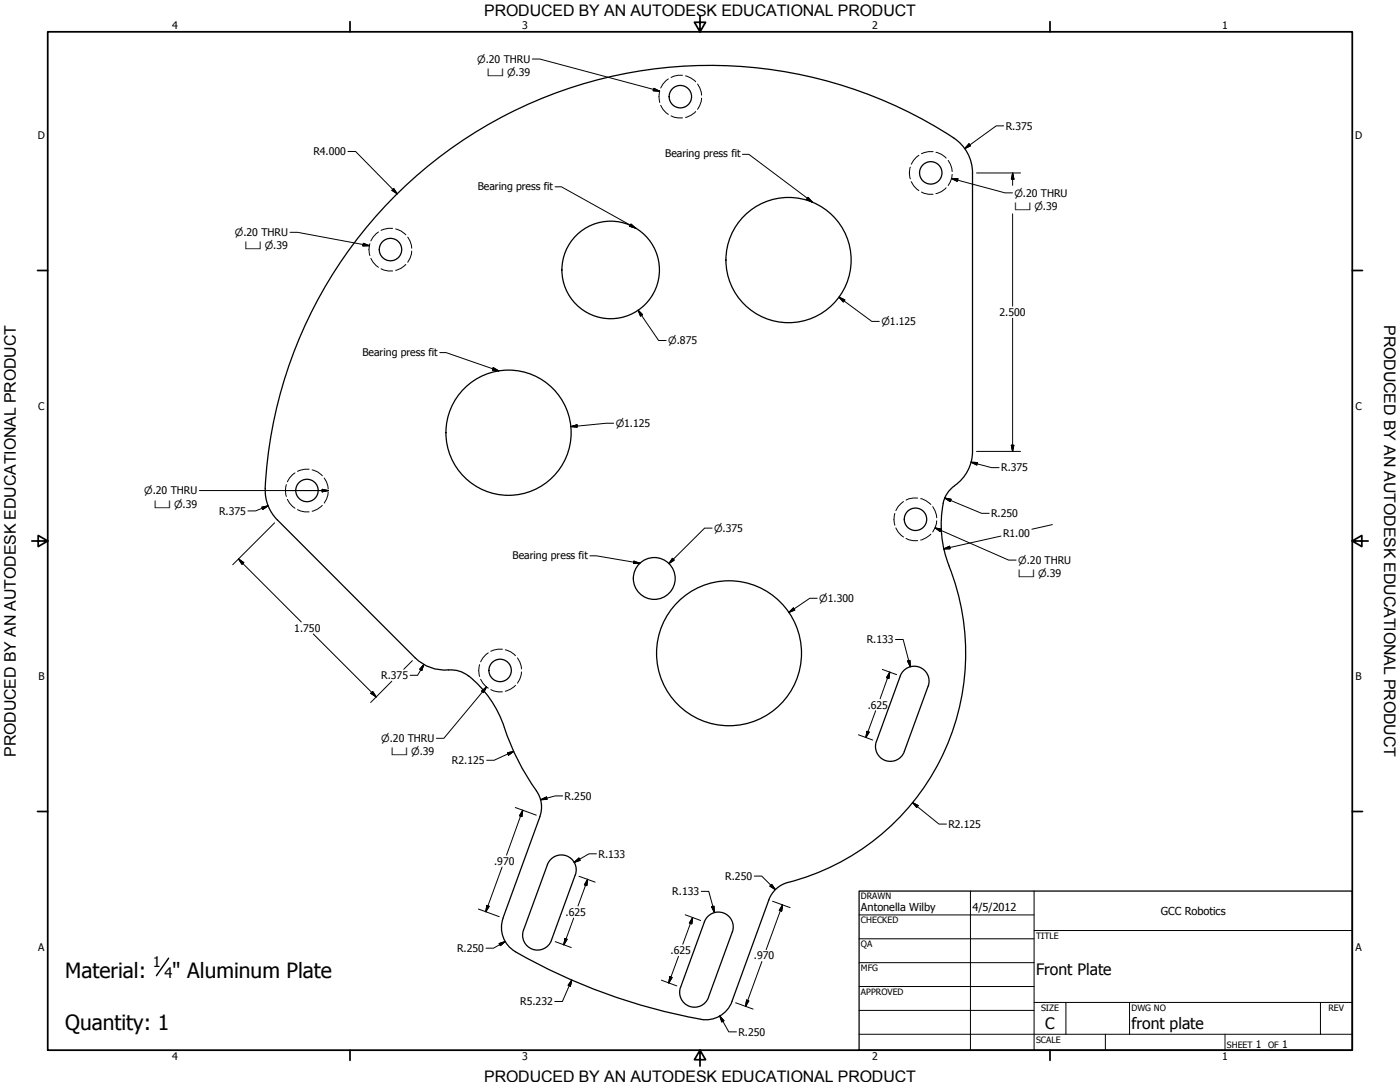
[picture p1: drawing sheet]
<svg xmlns="http://www.w3.org/2000/svg" width="559mm" height="432mm" viewBox="0 0 559 432" stroke-linecap="round" stroke-linejoin="round" font-family="sans-serif">
<!-- layer: Hidden (ANSI) -->
<g fill="none" stroke="#000" stroke-width=".4">
<path d="M263.3 36.3a8.6 8.6 0 0 0 0 4.6M266.8 31.5l-2.2 2-.9 1.6M272.4 30h-1.8l-2.8 .9M273.6 30.3a8.2 8.2 0 0 1 4.1 2.3M278.4 33.5l.9 1.6 .7 2.9M280 39.2l-.7 2.8-.9 1.6M263.7 42l.9 1.6 2.2 2.1M267.8 46.2l2.8 .9h1.8M277.7 44.5a8.2 8.2 0 0 1-4.1 2.4M363.3 66.7a7.4 7.4 0 0 0 0 4.7M363.7 72.5l.9 1.5 2.2 2.1M366.8 62l-2.2 2-.9 1.5"/>
<path d="M367.8 76.6l2.8 .9h1.8M372.4 60.5h-1.8l-2.8 .8M373.6 60.8a7.1 7.1 0 0 1 4 2.3M377.6 74.9a7.1 7.1 0 0 1-4 2.4M378.5 64l.8 1.5 .7 3M380 69.6l-.7 2.9-.8 1.5M147.6 97.3a7.4 7.4 0 0 0 0 4.7M151.1 92.6l-2.2 2-.9 1.5M156.7 91.1h-1.8l-2.8 .8M157.9 91.4a7.7 7.7 0 0 1 4.1 2.3M162.8 94.6l.8 1.5 .7 3M148 103.1l.9 1.5 2.2 2.1"/>
<path d="M152.1 107.3l2.8 .8h1.8M162 105.5a7.7 7.7 0 0 1-4.1 2.4M164.3 100.2l-.7 2.9-.8 1.5M114.3 193.4a7.4 7.4 0 0 0 0 4.7M114.7 199.3l.9 1.5 2.1 2M117.7 188.7l-2.1 2.1-.9 1.5M123.4 187.3h-1.8l-2.9 .8M124.6 187.5a7.1 7.1 0 0 1 4.1 2.4M129.4 190.8l.9 1.5 .7 2.8M131 196.3l-.7 3-.9 1.5M366.3 198.8h-1.8l-2.9 .8M367.5 199a8.2 8.2 0 0 1 4 2.3"/>
<path d="M118.7 203.4l2.9 .9h1.8M128.7 201.7a8.2 8.2 0 0 1-4.1 2.3M357.2 204.9a7.4 7.4 0 0 0 0 4.7M357.6 210.7l.9 1.6 2.1 2M360.6 200.2l-2.1 2-.9 1.6M361.6 214.9l2.9 .9h1.8M371.5 213.2a9 9 0 0 1-4 2.3M372.3 202.2l.9 1.6 .7 2.8M373.9 207.8l-.7 2.9-.9 1.6M200.5 259.1h-1.7l-2.9 .8M201.7 259.3a7.1 7.1 0 0 1 4 2.4M191.5 265.2a7.4 7.4 0 0 0 0 4.7"/>
<path d="M191.8 271.1l.9 1.5 2.2 2M194.9 260.5l-2.2 2.1-.9 1.5M195.9 275.2l2.9 .9h1.7M205.7 273.5a8.2 8.2 0 0 1-4 2.3M206.6 262.6l.9 1.5 .7 2.9M208.2 268.2l-.7 2.9-.9 1.5"/>
</g>
<!-- layer: Visible (ANSI) -->
<g fill="none" stroke="#000" stroke-width=".51">
<path d="M380.6 55a16.7 16.7 0 0 1 7.6 14M380.7 55a177.6 177.6 0 0 0-274.8 142.2 16.6 16.6 0 0 0 4.8 10.3l55 55a16.7 16.7 0 0 0 13.3 4.8M388.2 69v111.1a16.7 16.7 0 0 1-7.2 13.7M381 193.9a12.1 12.1 0 0 0-5 10.1 47.1 47.1 0 0 0 4 25 94.7 94.7 0 0 1-67.3 123.8 11.1 11.1 0 0 0-5.8 6.3M179 267.4a11.1 11.1 0 0 1 8 2.4M187.1 269.7a44.5 44.5 0 0 1 14.2 20.6M359.3 269.8a5.9 5.9 0 0 1 7.6-3.6 5.9 5.9 0 0 1 3.6 7.6l-9.5 26.1a5.9 5.9 0 0 1-7.7 3.6 5.9 5.9 0 0 1-3.5-7.6M359.3 269.7l-9.5 26.2M201.3 290.4a103.9 103.9 0 0 0 13.8 26.9 11.1 11.1 0 0 1 .4 8.5M215.5 325.9l-14.7 40.4M306.9 359.1l-14.7 40.5a11.1 11.1 0 0 1-12.5 7.2M200.8 366.4a11.1 11.1 0 0 0 4.9 13.4"/>
<path d="M205.7 379.8a232.6 232.6 0 0 0 74 26.9M220.1 375.2l9.5-26a5.9 5.9 0 0 0-3.5-7.6 5.9 5.9 0 0 0-7.6 3.5l-9.5 26.1a5.9 5.9 0 0 0 3.5 7.6 5.9 5.9 0 0 0 7.6-3.5M281.2 367.9a5.9 5.9 0 0 1 7.5-3.6 5.9 5.9 0 0 1 3.6 7.6l-9.5 26.1a5.9 5.9 0 0 1-7.6 3.6 5.9 5.9 0 0 1-3.6-7.6M281.2 367.9l-9.5 26.1"/>
<circle cx="271.6" cy="38.6" r="4.5"/>
<circle cx="371.5" cy="69" r="4.5"/>
<circle cx="155.9" cy="99.6" r="4.5"/>
<circle cx="243.7" cy="107.7" r="19.5"/>
<circle cx="314.7" cy="103.8" r="25"/>
<circle cx="203" cy="172.7" r="25"/>
<circle cx="122.5" cy="195.7" r="4.5"/>
<circle cx="365.4" cy="207.2" r="4.5"/>
<circle cx="261.1" cy="230.9" r="8.4"/>
<circle cx="199.6" cy="267.6" r="4.5"/>
<circle cx="291" cy="260.7" r="28.9"/>
</g>
<!-- layer: Border (ANSI) -->
<g fill="none" stroke="#000" stroke-width=".7">
<path d="M19 12.7h520.8v406.4h-520.8zM139.7 8.6v4.1M279.4 6.3v6.4l-2.2-3.8h4.4l-2.2 3.8M419.1 8.6v4.1M15 107.9h4M539.8 107.9h4M12.7 215.9h6.3l-3.8-2.2v4.4l3.8-2.2M539.8 215.9l3.8 2.2v-4.4l-3.8 2.2h6.3M15 323.8h4M539.8 323.8h4M139.7 419.1v4.1M279.4 419.1l2.2 3.8h-4.4l2.2-3.8v6.3"/>
<path d="M419.1 419.1v4.1"/>
</g>
<!-- layer: Title (ANSI) -->
<g fill="none" stroke="#000" stroke-width=".4">
<path d="M387.3 355.6v63.5M412.7 355.6v63.5M342.9 365.1h69.8M342.9 374.6h69.8M412.7 371.3h127.1M342.9 384.2h69.8M342.9 393.7h69.8M342.9 412.7h196.9M342.9 403.2h69.8M412.7 400h127.1M425.4 400v12.7M441.2 412.7v6.4"/>
<path d="M450.8 400v12.7M488.9 412.7v6.4M527 400v12.7"/>
</g>
<path d="M342.9 355.6h196.9v63.5h-196.9z" fill="none" stroke="#000" stroke-width=".51"/>
<!-- layer: Symbol (ANSI) -->
<path d="M67.3 382.4l-4.9 7" fill="none" stroke="#000" stroke-width=".57"/>
<g fill="none" stroke="#000" stroke-width=".4">
<path d="M212.5 23.6h3l47.8 12.8M261 35.2l2.3 1.2-2.6-.2zM221.6 74.5h2.5l29.6 16.6M296.4 61.6h2.5l25.3 19M322.5 78.7l1.7 1.9-2.3-1zM379.8 71.2l2.5 .2-.2 1zM379.8 71.2l21.3 5.8h3M115.8 92.7h2.9l28.7 5.3M145 97.1l2.4 .9-2.6 .1zM251.8 89.4l1.9 1.7-2.4-.8zM175.5 140.7h2.6l21 7.3M196.8 146.7l2.3 1.3-2.6-.4z"/>
<path d="M79.6 195.8h49h-14.7M128.6 195.3l2.5 .5-2.5 .5zM128.6 195.8h2.5M373.3 210.7l2.4 .5-.4 1zM373.3 210.7l29.3 12.8h3M235.5 221.8h2.5l17.4 3M253 223.9l2.4 .9-2.5 .1zM192.2 275.8l2-1.7-1.2 2.3zM194.2 274.1l-17 20.5h-3"/>
</g>
<g fill="#000" stroke="#000" stroke-width=".4">
<path d="M260.7 36.2l2.6 .2zM261 35.2l2.3 1.2-2.6-.2zM321.9 79.6l2.3 1zM322.5 78.7l1.7 1.9-2.3-1zM379.8 71.2l2.5 .2zM379.8 71.2l2.5 .2-.2 1zM144.8 98.1l2.6-.1zM145 97.1l2.4 .9-2.6 .1zM251.3 90.3l2.4 .8zM251.8 89.4l1.9 1.7-2.4-.8zM196.5 147.6l2.6 .4zM196.8 146.7l2.3 1.3-2.6-.4z"/>
<path d="M128.6 196.3l2.5-.5zM128.6 195.3l2.5 .5-2.5 .5zM373.3 210.7l2.4 .5zM373.3 210.7l2.4 .5-.4 1zM252.9 224.9l2.5-.1zM253 223.9l2.4 .9-2.5 .1zM194.2 274.1l-1.2 2.3zM192.2 275.8l2-1.7-1.2 2.3z"/>
</g>
<!-- layer: Dimension (ANSI) -->
<g fill="none" stroke="#000" stroke-width=".4">
<path d="M386.8 57.4l.5 .8-2.2 1.1zM400.6 50.2h-3l-12.5 9.1M138.9 60.5h3l16.7 16.8M157.2 75.2l1.4 2.1-2.1-1.4zM389.8 69h17.6M404.2 69l.5 2.5h-1zM404.2 69v5M404.2 85.3v36.9M334.9 118.6l2.3 1.1-.6 .8zM334.9 118.6l13.1 9.7h3M254.7 123.8l1.8 1.8-.8 .6zM254.7 123.8l8.2 12.1h3"/>
<path d="M404.2 127v53.1M227.8 170.2l2.5-.7 .1 1zM244.9 168.9h-3l-14.1 1.3M403.7 177.7h1l-.5 2.4zM377.1 198.8l2.5 .5-.4 .9zM377.1 198.8l14.7 6.1h3M387.6 184.5l2.5 .1-.2 1zM387.6 184.5l8.2 2.1h3M389.8 180.1h17.6M104.5 202.4l2.5-.5-2.1 1.4zM107 201.9l-5 2h-3.1M109.6 208.7l-16.7 16.7"/>
<path d="M284.2 210.8h-3l-14.2 14.1M376.7 219.1l2.3-1.1 .2 1zM399.5 213.9l-22.8 5.2M420.1 209.4l-8.2 1.8M95.2 223.1l2.1 1.4-.7 .7zM95.2 223.1l25.1 25.1M268.4 222.8l.7 .7-2.1 1.4zM326.2 238.8h-3l-8.3 5.6M125 253l25.2 25.1M314.9 244.4l1.8-1.8 .5 .9zM357.4 255.2h3.1l2.8 10.9M148 276.7l.8-.7 1.4 2.1z"/>
<path d="M156.4 271.8l-8.4 8.6M164.6 263.7l-3.4 3.4M169.2 265.2l-.9 2.4-.8-.5zM169.2 265.2l-2.5 4.3h-3M352.2 267.1l5.7 2.1M355.2 268.2l-.4 2.6-1-.4zM355.2 268.2l-3.9 10.7M362.3 263.8l.9-.3 .1 2.6zM205 299.8l-7.8 3.6h-3M342.6 293.2l5.8 2.1M346 291.8l1 .4-1.4 2.1zM349.5 283.7l-3.9 10.6"/>
<path d="M202.6 300.4l2.4-.6-2.1 1.6zM215.8 319.2l2.3-1.1 .3 .9zM224.6 317.6h-3l-5.8 1.6M205.7 322.3l8.4 3M208.7 323.3l-.4 2.6-1-.3zM208.7 323.3l-6.5 17.9M364.2 320.3l2.3 1.2-.6 .8zM364.2 320.3l10.6 8.6h3M200.4 346l-6.5 17.9M229.2 344.2l1.9-1.7 .5 .8zM231.1 349.7l6.5 2.3M234.6 350.9l-.4 2.5-1-.3z"/>
<path d="M234.6 350.9l-3.9 10.7M238.1 340.7h-3l-5.9 3.5M279.9 355.7h3l2.3 8.5M301.1 349.6h2.9l5.5 5.4M308 352.9l1.5 2.1-2.2-1.4zM308.4 359.7l6.9 2.5M190.9 362.8l8.4 3M194.3 361.3l1 .4-1.4 2.2zM199.2 376.6l2.4-.9-1.9 1.7zM201.6 375.7l-4.6 2.7h-3M221.6 375.8l6.4 2.3M225.5 374.5l.9 .3-1.4 2.3z"/>
<path d="M229 366.4l-4 10.7M273.5 365.1l6.2 2.2M276.5 366.1l-.4 2.6-1-.3zM276.5 366.1l-4 10.7M284 361.9l1-.3 .2 2.6zM312.4 361.1l-.4 2.5-1-.3zM312.4 361.1l-6.6 17.9M228.2 391.1l-.6 2.5-.8-.4zM228.2 391.1l-3.7 8.6h-3.1M264 391.2l6.1 2.2M267.3 389.8l1 .3-1.3 2.2zM270.8 381.6l-3.8 10.7"/>
<path d="M298 399.1l.9 .3-1.3 2.2zM304.1 383.7l-6.5 17.9M287.3 405.4l1.6 2-.8 .5zM287.3 405.4l3.6 6.4h3M293.6 400.2l7 2.5"/>
</g>
<g fill="#000" stroke="#000" stroke-width=".4">
<path d="M386.8 57.4l-1.7 1.9zM386.8 57.4l.5 .8-2.2 1.1zM156.5 75.9l2.1 1.4zM157.2 75.2l1.4 2.1-2.1-1.4zM404.2 69l.5 2.5zM404.2 69l.5 2.5h-1zM334.9 118.6l2.3 1.1zM334.9 118.6l2.3 1.1-.6 .8zM254.7 123.8l1.8 1.8zM254.7 123.8l1.8 1.8-.8 .6zM227.8 170.2l2.5-.7zM227.8 170.2l2.5-.7 .1 1z"/>
<path d="M403.7 177.7l.5 2.4zM403.7 177.7h1l-.5 2.4zM377.1 198.8l2.5 .5zM377.1 198.8l2.5 .5-.4 .9zM387.6 184.5l2.5 .1zM387.6 184.5l2.5 .1-.2 1zM104.9 203.3l2.1-1.4zM104.5 202.4l2.5-.5-2.1 1.4zM376.7 219.1l2.3-1.1zM376.7 219.1l2.3-1.1 .2 1zM95.2 223.1l2.1 1.4zM95.2 223.1l2.1 1.4-.7 .7z"/>
<path d="M268.4 222.8l-1.4 2.1zM268.4 222.8l.7 .7-2.1 1.4zM316.7 242.6l-1.8 1.8zM314.9 244.4l1.8-1.8 .5 .9zM148 276.7l2.2 1.4zM148 276.7l.8-.7 1.4 2.1zM169.2 265.2l-.9 2.4zM169.2 265.2l-.9 2.4-.8-.5zM355.2 268.2l-.4 2.6zM355.2 268.2l-.4 2.6-1-.4zM362.3 263.8l1 2.3zM362.3 263.8l.9-.3 .1 2.6z"/>
<path d="M346 291.8l-.4 2.5zM346 291.8l1 .4-1.4 2.1zM202.9 301.4l2.1-1.6zM202.6 300.4l2.4-.6-2.1 1.6zM215.8 319.2l2.3-1.1zM215.8 319.2l2.3-1.1 .3 .9zM208.7 323.3l-.4 2.6zM208.7 323.3l-.4 2.6-1-.3zM364.2 320.3l2.3 1.2zM364.2 320.3l2.3 1.2-.6 .8zM229.2 344.2l1.9-1.7zM229.2 344.2l1.9-1.7 .5 .8z"/>
<path d="M234.6 350.9l-.4 2.5zM234.6 350.9l-.4 2.5-1-.3zM307.3 353.6l2.2 1.4zM308 352.9l1.5 2.1-2.2-1.4zM194.3 361.3l-.4 2.6zM194.3 361.3l1 .4-1.4 2.2zM199.7 377.4l1.9-1.7zM199.2 376.6l2.4-.9-1.9 1.7zM225.5 374.5l-.5 2.6zM225.5 374.5l.9 .3-1.4 2.3zM276.5 366.1l-.4 2.6zM276.5 366.1l-.4 2.6-1-.3z"/>
<path d="M284 361.9l1.2 2.3zM284 361.9l1-.3 .2 2.6zM312.4 361.1l-.4 2.5zM312.4 361.1l-.4 2.5-1-.3zM228.2 391.1l-.6 2.5zM228.2 391.1l-.6 2.5-.8-.4zM267.3 389.8l-.3 2.5zM267.3 389.8l1 .3-1.3 2.2zM298 399.1l-.4 2.5zM298 399.1l.9 .3-1.3 2.2zM287.3 405.4l1.6 2zM287.3 405.4l1.6 2-.8 .5z"/>
</g>
<g font-size="8.4">
<text x="26" y="390.2">Material:</text>
<text x="68.8" y="390.2">&quot; Aluminum Plate</text>
<text x="26" y="411">Quantity: 1</text>
</g>
<g font-size="6.4">
<text x="552.4" y="129.8" transform="rotate(90 552.4 129.8)">PRODUCED BY AN AUTODESK EDUCATIONAL PRODUCT</text>
<text x="6.3" y="302" transform="rotate(-90 6.3 302)">PRODUCED BY AN AUTODESK EDUCATIONAL PRODUCT</text>
</g>
<g font-size="6.3">
<text x="193.3" y="6.3">PRODUCED BY AN AUTODESK EDUCATIONAL PRODUCT</text>
<text x="413.5" y="389.1">Front Plate</text>
<text x="417.2" y="410.6">C</text>
<text x="451.6" y="410.7">front plate</text>
<text x="193.3" y="431.8">PRODUCED BY AN AUTODESK EDUCATIONAL PRODUCT</text>
</g>
<g font-size="5.8">
<text x="61" y="385.9">1</text>
<text x="65.6" y="390.2">4</text>
</g>
<g font-size="4.4">
<text x="343.7" y="363.5">Antonella Wilby</text>
<text x="388.1" y="363.7">4/5/2012</text>
<text x="463.4" y="365.1">GCC Robotics</text>
</g>
<g font-size="4.2">
<text x="68.7" y="11.7">4</text>
<text x="208.4" y="11.7">3</text>
<text x="348.1" y="11.7">2</text>
<text x="487.8" y="11.7">1</text>
<text x="401.4" y="51.8">R.375</text>
<text x="15.1" y="55.5">D</text>
<text x="540.9" y="55.5">D</text>
<text x="125.1" y="62">R4.000</text>
<text x="265.5" y="62.8">Bearing press fit</text>
<text x="190.7" y="75.8">Bearing press fit</text>
<text x="399" y="126.1">2.500</text>
<text x="144.7" y="141.9">Bearing press fit</text>
<text x="15.2" y="163.4">C</text>
<text x="541" y="163.4">C</text>
<text x="399.6" y="188.2">R.375</text>
<text x="87.4" y="205.4">R.375</text>
<text x="395.6" y="206.4">R.250</text>
<text x="400.4" y="214.1">R1.00</text>
<text x="204.6" y="222.9">Bearing press fit</text>
<text x="117.5" y="252.1">1.750</text>
<text x="345.9" y="256.7">R.133</text>
<text x="15.3" y="271.4">B</text>
<text x="152.1" y="271">R.375</text>
<text x="541.1" y="271.4">B</text>
<text x="346.3" y="282.8">.625</text>
<text x="180.4" y="304.9">R2.125</text>
<text x="225.4" y="319.2">R.250</text>
<text x="378.5" y="330.4">R2.125</text>
<text x="197.2" y="345.1">.970</text>
<text x="238.9" y="342.3">R.133</text>
<text x="289.5" y="351.2">R.250</text>
<text x="268.4" y="357.3">R.133</text>
<text x="225.7" y="365.5">.625</text>
<text x="15.2" y="379.3">A</text>
<text x="182.4" y="379.9">R.250</text>
<text x="267.7" y="380.7">.625</text>
<text x="300.9" y="382.8">.970</text>
<text x="541" y="379.3">A</text>
<text x="207.6" y="401.2">R5.232</text>
<text x="294.7" y="413.3">R.250</text>
<text x="501.3" y="418.3">1</text>
<text x="511.8" y="418.3">1</text>
<text x="68.7" y="423.2">4</text>
<text x="208.4" y="423.2">3</text>
<text x="348.1" y="423.2">2</text>
<text x="487.8" y="423.2">1</text>
</g>
<g font-size="4">
<text x="190.5" y="25.1">⌀.20 THRU</text>
<text x="194.5" y="30.4">⌴ ⌀.39</text>
<text x="404.9" y="78.5">⌀.20 THRU</text>
<text x="404.9" y="83.8">⌴ ⌀.39</text>
<text x="93.7" y="94.2">⌀.20 THRU</text>
<text x="97.7" y="99.6">⌴ ⌀.39</text>
<text x="351.8" y="129.7">⌀1.125</text>
<text x="266.7" y="137.4">⌀.875</text>
<text x="245.7" y="170.4">⌀1.125</text>
<text x="57.5" y="197.3">⌀.20 THRU</text>
<text x="61.5" y="202.6">⌴ ⌀.39</text>
<text x="285" y="212.2">⌀.375</text>
<text x="406.4" y="225">⌀.20 THRU</text>
<text x="406.4" y="230.4">⌴ ⌀.39</text>
<text x="327" y="240.2">⌀1.300</text>
<text x="152.1" y="296.2">⌀.20 THRU</text>
<text x="156.1" y="301.5">⌴ ⌀.39</text>
</g>
<g font-size="3.5">
<text x="343.7" y="358.9">DRAWN</text>
<text x="343.7" y="368.5">CHECKED</text>
<text x="413.5" y="374.6">TITLE</text>
<text x="343.7" y="378">QA</text>
<text x="343.7" y="387.5">MFG</text>
<text x="343.7" y="397.1">APPROVED</text>
<text x="415.5" y="403.4">SIZE</text>
<text x="451.6" y="403.4">DWG NO</text>
<text x="530.3" y="403.4">REV</text>
<text x="413.5" y="416.1">SCALE</text>
<text x="489.7" y="418.3">SHEET</text>
<text x="506.2" y="418.3">OF</text>
</g>
</svg>
